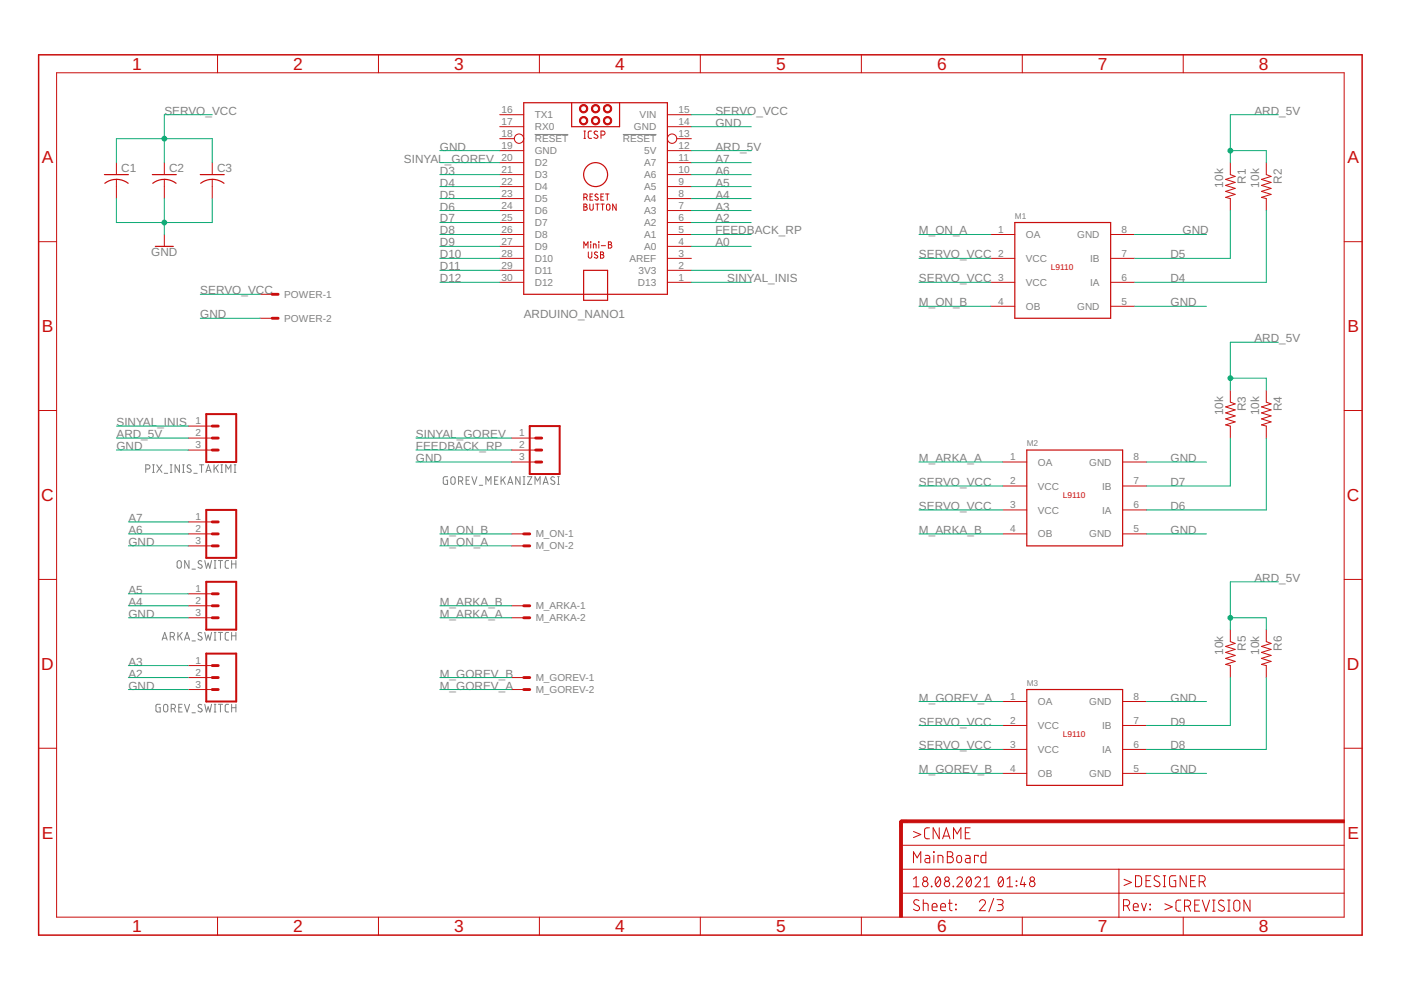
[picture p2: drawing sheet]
<svg xmlns="http://www.w3.org/2000/svg" width="297mm" height="210mm" viewBox="0 0 297 210" stroke-linecap="round" stroke-linejoin="round" font-family="sans-serif">
<g fill="none" stroke="#808080" stroke-width=".21">
<path d="M113.4 28.5h7.1M132.1 28.5h7.1M30.9 99.4h.4a.44 .44 0 0 0 .5-.4 .44 .44 0 0 0-.5-.4h-.4v1.6M32.3 98.6h.4M32.5 98.6v1.6M33.2 98.6l1.1 1.6M34.3 98.6l-1.1 1.6M36.1 98.6h.4M36.3 98.6v1.6M38 98.6v1.6l-.9-1.6v1.6M38.7 98.6h.4M38.9 98.6v1.6"/>
<path d="M40.4 98.7a.41 .41 0 0 0-.6-.1 .41 .41 0 0 0 .1 .6l.5 .3a.44 .44 0 0 1-.1 .7 .44 .44 0 0 1-.7-.3M42.3 98.6h.9M42.7 98.6v1.6M43.8 99.8h.8M45.4 98.6v1.6M45.7 99.2l.6 1M46.3 98.6l-.9 .9M46.8 98.6h.4M47 98.6v1.6M49.7 98.6h.3M49.8 98.6v1.6M32.3 100.2h.4"/>
<path d="M34.8 100.4h.8M36.1 100.2h.4M37.7 119l.3-.1 .4 .2v.9a.44 .44 0 0 1-.4 .5 .44 .44 0 0 1-.5-.5zM38.7 100.2h.4M40.1 118.9v1.6l-.9-1.6v1.6M41.1 100.4h.7M42.8 119l-.2-.1a.38 .38 0 0 0-.5 .1 .38 .38 0 0 0 .1 .5l.5 .3a.44 .44 0 0 1-.1 .7 .44 .44 0 0 1-.6-.3M43.4 118.9l.4 1.6 .3-1.1 .4 1.1 .4-1.6M43.7 100.2l.5-1.6 .5 1.6M45.4 118.9h.4M45.6 118.9v1.6M46.3 118.9h.9"/>
<path d="M46.7 118.9v1.6M46.8 100.2h.4M47.9 100.2v-1.6l.5 .8 .6-.8v1.6M48.5 118.9h-.5l-.2 .3v1.1l.2 .2h.5M49.1 118.9v1.6M49.1 119.6h.9M49.7 100.2h.3M50 118.9v1.6M94.9 101.1h-.6l-.3 .2v1.2l.2 .2h.7v-.9h-.3M95.7 101.2l.4-.1 .3 .1 .1 1.1a.46 .46 0 0 1-.5 .4 .46 .46 0 0 1-.4-.4zM97.2 102h.5a.46 .46 0 0 0 .4-.5 .46 .46 0 0 0-.4-.4h-.5v1.6M97.8 102l.3 .7"/>
<path d="M98.8 101.8h.6M99.5 101.1h-.7v1.6h.7M100 101.1l.6 1.6 .5-1.6M101.6 102.9h.7M103 102.7v-1.6l.5 .9 .6-.9v1.6M104.9 101.8h.5M105.6 101.1h-.7v1.6h.7M106.2 101.1v1.6M106.6 101.7l.5 1M107.1 101.1l-.9 1M107.7 102.7l.5-1.6 .5 1.6M107.8 102.3h.8"/>
<path d="M110.3 101.1v1.6l-1-1.6v1.6M110.9 102.7h.4M110.9 101.1h.4M111.1 101.1v1.6M111.8 101.1h1l-1 1.6h1M113.4 102.7v-1.6l.6 .9 .5-.9v1.6M115.1 102.7l.6-1.6 .5 1.6M115.3 102.3h.8M117.6 101.2a.41 .41 0 0 0-.6-.1 .41 .41 0 0 0-.1 .6l.6 .3a.44 .44 0 0 1-.1 .7 .44 .44 0 0 1-.6-.2M118.2 102.7h.4M118.2 101.1h.4M118.4 101.1v1.6"/>
<path d="M34.4 135.7l.5-1.6 .6 1.6M34.5 135.3h.8M36.1 135h.4a.46 .46 0 0 0 .5-.5 .46 .46 0 0 0-.5-.4h-.4v1.6M36.6 135l.4 .7M37.7 134.1v1.6M38.1 134.7l.5 1M38.6 134.1l-.9 1M39.1 135.7l.6-1.6 .5 1.6M39.3 135.3h.8M40.7 120.7h.7M40.7 135.9h.7M42.8 134.2l-.2-.1a.38 .38 0 0 0-.5 .2 .38 .38 0 0 0 .1 .5l.5 .2a.44 .44 0 0 1-.1 .7 .44 .44 0 0 1-.6-.2"/>
<path d="M43.4 134.1l.4 1.6 .3-1.1 .4 1.1 .4-1.6M45.4 120.5h.4M45.4 134.1h.4M45.4 135.7h.4M45.6 134.1v1.6M46.3 134.1h.9M46.7 134.1v1.6M48.5 134.1h-.5l-.2 .4v1l.2 .2h.5M49.1 134.1v1.6M49.1 134.8h.9M50 134.1v1.6M34 149.3l-.7 .1-.2 .1v1.1l.2 .3 .7 .1v-.9h-.3"/>
<path d="M34.8 149.5l.3-.2 .4 .2 .1 1a.46 .46 0 0 1-.5 .5 .46 .46 0 0 1-.4-.5zM36.3 150.2h.4a.46 .46 0 0 0 .5-.4 .46 .46 0 0 0-.5-.5h-.4v1.7M36.9 150.2l.3 .8M37.9 150.1h.6M38.6 149.3h-.7v1.7h.7M39.1 149.3l.6 1.7 .5-1.7M40.7 151.1h.7M42.8 149.5l-.2-.1a.38 .38 0 0 0-.5 .1 .38 .38 0 0 0 .1 .5l.5 .3a.41 .41 0 0 1 0 .6 .41 .41 0 0 1-.6 0l-.1-.2M43.4 149.3l.4 1.7 .3-1.1 .4 1.1 .4-1.7M45.4 151h.4M45.4 149.3h.4M45.6 149.3v1.7"/>
<path d="M46.3 149.3h.9M46.7 149.3v1.7M48.5 149.3l-.5 .1-.2 .3v1l.2 .2 .5 .1M49.1 149.3v1.7M49.1 150.1h.9M50 149.3v1.7"/>
</g>
<g fill="none" stroke="#c90d0c" stroke-width=".21">
<path d="M12 15.4h273v179.1h-273zM46.1 11.6v3.8M80.2 11.6v3.8M114.4 11.6v3.8M148.5 11.6v3.8M182.6 11.6v3.8M216.7 11.6v3.8M250.9 11.6v3.8M24.7 34.5v2.5M24.7 38v4.1M34.8 34.5v2.5M34.8 38v4.1"/>
<path d="M45 34.5v2.5M45 38v4.1M106 24.3h5M106 26.9h5M106 29.4h3.1M106 31.9h5M106 34.5h5M106 37h5M106 39.6h5M123.8 29.3h.3M123.8 27.8h.3M124 27.8v1.5"/>
<path d="M125.4 27.8h-.5l-.2 .3 .1 1 .1 .2h.5M126.7 27.9l-.5-.1-.2 .3 .1 .3 .5 .3a.42 .42 0 0 1 0 .7 .42 .42 0 0 1-.7-.3M127.4 28.6h.4a.42 .42 0 0 0 .5-.4 .42 .42 0 0 0-.5-.4h-.4v1.5M141.5 24.3h5.1M141.5 26.9h5.1M141.5 31.9h5.1M141.5 34.5h5.1M141.5 37h5.1M141.5 39.6h5.1M143.5 29.4h3.1M260.9 34.5v2.5l1 .4-2 .6 2 .7-2 .6 2 .6-2 .7 2 .6-2 .6 1 .3v2.5M268.5 34.5v2.5l1 .4-2 .6 2 .7-2 .6 2 .6-2 .7 2 .6-2 .6 1 .3v2.5"/>
<path d="M8.2 51.2h3.8M34.8 49.7v2.5M106 49.7h5M106 54.8h5M106 59.9h5M106 42.1h5M106 44.6h5M106 47.2h5M106 52.2h5M106 57.3h5M123.8 41.9h.3a.37 .37 0 0 0 .4-.4 .37 .37 0 0 0-.4-.4h-.3v1.3M123.8 43.3l.6 .1v.2l-.3 .3a.36 .36 0 0 1 .4 .3 .36 .36 0 0 1-.4 .4h-.3z"/>
<path d="M123.8 52.6v-1.3l.4 .7 .5-.7v1.3M123.8 43.9h.3M124.2 41.9l.3 .5M124.7 53.4v1a.37 .37 0 0 0 .4 .3 .37 .37 0 0 0 .4-.3v-1M125.1 43.3v.9a.36 .36 0 0 0 .3 .4 .36 .36 0 0 0 .4-.4v-.9M125.1 41.7h.4M125.2 51.3h.1M125.2 51.7v.9M125.7 41.1h-.6v1.3h.6M125.8 52.6v-.9l.6 .1v.8M126.3 43.3h.7M126.6 43.3v1.3"/>
<path d="M126.7 53.5l-.5-.1-.2 .3 .7 .6v.3l-.3 .1-.4-.2M126.8 41.2l-.5-.1-.1 .3 .5 .5a.35 .35 0 0 1 0 .5 .35 .35 0 0 1-.6-.1M126.9 51.3h.1M127 51.7v.9M127.3 53.4l.6 .1 .1 .3-.3 .2a.37 .37 0 0 1 .3 .4 .37 .37 0 0 1-.3 .3h-.4zM127.3 54h.4M127.4 41.7h.4M127.4 43.3h.7M127.5 52.1h.9M127.8 43.3v1.3M128 41.1h-.6v1.3h.6M128.4 41.1h.7"/>
<path d="M128.7 43.4h.5l.1 .8a.37 .37 0 0 1-.3 .4 .37 .37 0 0 1-.4-.4zM128.8 41.1v1.3M129 51.3l.6 .1v.2l-.2 .3a.36 .36 0 0 1 .3 .3 .36 .36 0 0 1-.3 .4h-.4zM129 51.9h.4M130.6 43.3v1.3l-.7-1.3v1.3M141.5 49.7h5.1M141.5 54.8h5.1M141.5 59.9h5.1M141.5 42.1h5.1M141.5 44.6h5.1M141.5 47.2h5.1M141.5 52.2h5.1"/>
<path d="M141.5 57.3h5.1M210.1 49.7h5.1M210.1 54.8h5.1M210.1 59.9h5.1M235.5 49.7h5.1M235.5 54.8h5.1M235.5 59.9h5.1M285 51.2h3.8M55.2 62.4h2.5M55.2 67.5h2.5M210.1 64.9h5.1M235.5 64.9h5.1"/>
<path d="M8.2 87h3.8M39.9 90.3h5.1M39.9 92.9h5.1M39.9 95.4h5.1M108.5 98h5.1M108.5 92.9h5.1M108.5 95.4h5.1M212.6 98h5.1M238 98h5.1M260.9 82.7v2.6l1 .3-2 .7 2 .6-2 .6 2 .7-2 .6 2 .7-2 .6 1 .2v2.6M268.5 82.7v2.6l1 .3-2 .7 2 .6-2 .6 2 .7-2 .6 2 .7-2 .6 1 .2v2.6M285 87h3.8"/>
<path d="M39.9 113.2h5.1M39.9 110.7h5.1M39.9 115.7h5.1M108.5 113.2h2.5M108.5 115.7h2.5M212.6 103h5.1M212.6 108.1h5.1M212.6 113.2h5.1M238 103h5.1M238 108.1h5.1M238 113.2h5.1M8.2 122.9h3.8"/>
<path d="M39.9 125.9h5.1M39.9 128.4h5.1M39.9 131h5.1M108.5 128.4h2.5M108.5 131h2.5M260.9 133.5v2.5l1 .4-2 .7 2 .6-2 .6 2 .7-2 .6 2 .6-2 .7 1 .2v2.6M268.5 133.5v2.5l1 .4-2 .7 2 .6-2 .6 2 .7-2 .6 2 .6-2 .7 1 .2v2.6M285 122.9h3.8M8.2 158.6h3.8M39.9 141.1h5.1M39.9 143.7h5.1M39.9 146.2h5.1"/>
<path d="M108.5 143.7h2.5M108.5 146.2h2.5M212.6 148.7h5.1M212.6 153.8h5.1M212.6 158.9h5.1M238 148.7h5.1M238 153.8h5.1M238 158.9h5.1M285 158.6h3.8M191 179.2h94M193.7 176.3l1.5 .6-1.5 .7M197.1 175.5l-.8 .1-.3 .4v1.5l.4 .3h.7"/>
<path d="M199.1 175.5v2.3l-1.3-2.3v2.3M199.9 177.8l.7-2.3 .8 2.3M200.1 177.3h1.1M202.2 177.8v-2.3l.7 1.3 .8-1.3v2.3M204.7 176.6h.7M205.7 175.5h-1v2.3h1M212.6 164h5.1M238 164h5.1M46.1 194.5v3.8M80.2 194.5v3.8M114.4 194.5v3.8M148.5 194.5v3.8"/>
<path d="M182.6 194.5v3.8M191 189.4h94M191 184.3h94M193.7 188h1.1M193.7 186.4l.5-.5v2.1M193.7 182.9v-2.3l.8 1.3 .7-1.3v2.3M194.8 190.9a.58 .58 0 0 0-.8-.1 .58 .58 0 0 0 0 .9l.7 .4a.58 .58 0 0 1 .1 .9 .58 .58 0 0 1-.9-.1l-.2-.1M195.7 191.5h.7l.4 .3v1.3M195.7 190.8v2.3M196.2 181.4h.7l.2 .4v1.1h-.6a.46 .46 0 0 1-.4-.4 .46 .46 0 0 1 .4-.5h.6M197.5 187.9l.1 .1zM197.6 192.3h1.1a.54 .54 0 0 0-.4-.8 .54 .54 0 0 0-.7 .5l.1 1 1 .1"/>
<path d="M197.9 180.6l.2 .1zM198 181.4v1.5M198.5 186.1l.2-.2a.88 .88 0 0 1 .7 1.3v.3a.51 .51 0 0 1-.5 .5 .51 .51 0 0 1-.5-.5l-.1-.8zM198.9 182.9v-1.5h.6l.4 .2v1.3M199.3 186.4l-.9 1.1M199.4 192.3h1.1a.54 .54 0 0 0-.4-.8 .54 .54 0 0 0-.7 .5l.2 1 .9 .1M200.9 180.6h.6a.52 .52 0 0 1 .5 .5 .52 .52 0 0 1-.5 .5 .65 .65 0 0 1 .6 .7 .65 .65 0 0 1-.6 .6h-.6zM200.9 181.6h.6M201.1 191.5h.8M201.4 190.8v2l.5 .3M202.1 187.9l.1 .1zM202.6 191.7l.1 .2z"/>
<path d="M202.6 192.8l.1 .1zM202.9 186.4a.58 .58 0 0 1 .8-.5 .58 .58 0 0 1 .2 .9l-1 1.2h1.2M203 181.5l.5-.1a.92 .92 0 0 1 .1 1.5h-.3l-.4-.3zM204.8 181.4h.6l.3 .2v1.3h-.6a.46 .46 0 0 1-.5-.4 .46 .46 0 0 1 .5-.5h.6M205.1 186.1l.1-.2a.86 .86 0 0 1 .8 1.3l-.1 .3a.51 .51 0 0 1-.5 .5 .51 .51 0 0 1-.5-.5l-.1-.8zM205.9 186.4l-1 1.1M206.7 186.4a.58 .58 0 0 1 .9-.5 .58 .58 0 0 1 .1 .9l-1 1.2h1.2M207.4 181.6v-.2h-.8v1.5M207.6 191.3a.64 .64 0 0 1 1-.5 .64 .64 0 0 1 .1 1l-1.1 1.3h1.3M208.7 188h1.1M208.7 186.4l.5-.5v2.1M209 180.6v2.3h-.8l-.2-.2v-1.1l.4-.2h.6"/>
<path d="M210.7 190.5l-1 2.8M211.4 190.8h.8a.52 .52 0 0 1 .5 .5 .52 .52 0 0 1-.5 .5h-.5M211.9 186.1l.1-.2a.86 .86 0 0 1 .7 1.3v.3a.5 .5 0 0 1-.5 .5 .5 .5 0 0 1-.5-.5l-.1-.8zM212 191.8a.65 .65 0 0 1 .7 .6 .65 .65 0 0 1-.7 .7h-.6M212.7 186.4l-1 1.1M213.5 188h1.2M213.5 186.4l.6-.5v2.1M215.5 186.8l.1 .1zM215.5 187.7l.1 .1zM216.7 194.5v3.8M216.8 185.9l-.5 1.6h1.2M217.2 187.1v.9"/>
<path d="M237.2 184.3v10.2M238.2 192a1.16 1.16 0 0 0 1.2-.2l.1-.4-.3-.5-1-.1v2.3M238.3 186.4l1.6 .7-1.6 .6M239 192l.5 1.1M240.3 192.3h1a.54 .54 0 0 0-.3-.8 .54 .54 0 0 0-.7 .5l.1 1 .9 .1M240.7 185.7h.9l.4 .4v1.5l-.4 .4h-.9zM242 191.5l.5 1.6 .6-1.6M243 186.7h.8M243.8 192.8l.1 .1zM243.8 191.7l.1 .2zM244 185.7h-1v2.3h1M245.8 185.9a.58 .58 0 0 0-.9-.1 .58 .58 0 0 0 .1 .8l.7 .4a.59 .59 0 0 1 0 .9 .59 .59 0 0 1-.8 0l-.3-.2"/>
<path d="M246.6 185.7h.5M246.6 188h.5M246.9 185.7v2.3M247 191.6l1.5 .7-1.5 .6M249.3 185.7h-1l-.3 .3v1.5l.3 .5h1v-1.3h-.4M250.4 190.8h-.5a.51 .51 0 0 0-.6 .6v1.4l.4 .3 .7 .1M250.9 194.5v3.8M251.1 192.2a1.16 1.16 0 0 0 1.2-.3v-.8a1.16 1.16 0 0 0-1.2-.3v2.4M251.5 185.7v2.3l-1.3-2.3v2.3M251.9 192.2l.5 1M252.4 186.7h.8M253.3 191.9h.8"/>
<path d="M253.5 185.7h-1.1v2.3h1.1M254.3 187h.6a.65 .65 0 0 0 .6-.7 .65 .65 0 0 0-.6-.6h-.6v2.3M254.3 190.8h-1v2.4h1M254.9 190.8l.8 2.4 .8-2.4M255 187l.5 1M257.1 193.2h.5M257.1 190.8h.5M257.3 190.8v2.4M259.5 191a.58 .58 0 0 0-.9-.1 .58 .58 0 0 0 0 .9l.7 .4a.58 .58 0 0 1 .1 .9 .58 .58 0 0 1-.9-.1l-.2-.2M260.3 193.2h.5M260.3 190.8h.5M260.6 190.8v2.4"/>
<path d="M261.7 191.1a.64 .64 0 0 1 .7-.2 .64 .64 0 0 1 .5 .6v1a.65 .65 0 0 1-.7 .7 .65 .65 0 0 1-.6-.7zM265 190.8v2.4l-1.3-2.4v2.4"/>
<circle cx="110" cy="29.4" r=".99"/>
<circle cx="142.5" cy="29.4" r=".99"/>
<circle cx="196.2" cy="187.4" r=".58"/>
<circle cx="196.2" cy="186.4" r=".47"/>
<circle cx="200.8" cy="187.4" r=".58"/>
<circle cx="200.8" cy="186.4" r=".47"/>
<circle cx="218.9" cy="187.4" r=".58"/>
<circle cx="218.9" cy="186.4" r=".47"/>
</g>
<g fill="none" stroke="#c90d0c" stroke-width=".25">
<path d="M22.1 37h5.1M24.7 38l1.1 .2 1.4 .7M24.7 38l-1.6 .3-.9 .6M32.3 37h5.1M34.8 38l1.6 .3 .9 .6M34.8 38l-1.5 .3-.9 .6M42.5 37h5M45 38l1.6 .3 .9 .6M45 38l-1.5 .3-1 .6M111 21.8h30.5v40.6h-30.5zM121.2 21.8v5.1h10.2v-5.1M32.9 52.2h3.8"/>
<path d="M123.7 57.3h5.1v6.4h-5.1zM215.2 47.2h20.3v20.3h-20.3zM217.7 95.4h20.3v20.3h-20.3zM217.7 146.2h20.3v20.3h-20.3z"/>
<circle cx="126.3" cy="37" r="2.54"/>
</g>
<g fill="#c90d0c" stroke="#c90d0c" stroke-width=".21">
<path d="M190.7 174.1h.6v20.4h-.6z"/>
<path d="M191 173.8h94v.6h-94z"/>
</g>
<g fill="none" stroke="#c90d0c" stroke-width=".61">
<path d="M57.7 62.4h1.3M57.7 67.5h1.3M45 95.4h1.3M45 92.9h1.3M45 90.3h1.3M113.6 95.4h1.3M113.6 92.9h1.3M113.6 98h1.3M45 115.7h1.3M45 113.2h1.3M45 110.7h1.3M111 115.7h1.3"/>
<path d="M111 113.2h1.3M45 131h1.3M45 128.4h1.3M45 125.9h1.3M111 131h1.3M111 128.4h1.3M45 146.2h1.3M45 143.7h1.3M45 141.1h1.3M111 146.2h1.3M111 143.7h1.3M192.3 174.1h-1.3v1.3"/>
</g>
<path d="M8.2 11.6h280.6v186.7h-280.6z" fill="none" stroke="#c90d0c" stroke-width=".32"/>
<g fill="#c90d0c" stroke="#c90d0c" stroke-width=".21">
<path d="M123 25a.88 .88 0 0 1 1.5 .1 .88 .88 0 0 1-.5 1.3 .88 .88 0 0 1-1.1-.8h.2a.63 .63 0 0 1 .9-.5 .63 .63 0 0 1 .1 1 .63 .63 0 0 1-1-.3v-.2h-.2z" fill-rule="evenodd"/>
<path d="M125.6 22.5a.89 .89 0 0 1 1.4 0 .89 .89 0 0 1-.4 1.4 .89 .89 0 0 1-1.2-.8h.2a.63 .63 0 0 1 1-.6 .63 .63 0 0 1 .1 1.1 .63 .63 0 0 1-1-.3l-.1-.2h-.2z" fill-rule="evenodd"/>
<path d="M128.1 22.5a.89 .89 0 0 1 1.4 0 .89 .89 0 0 1-.4 1.4 .89 .89 0 0 1-1.2-.8h.3a.63 .63 0 0 1 .9-.6 .63 .63 0 0 1 .1 1.1 .63 .63 0 0 1-1-.3v-.2h-.3z" fill-rule="evenodd"/>
<path d="M123 22.5a.88 .88 0 0 1 1.5 0 .88 .88 0 0 1-.5 1.4 .88 .88 0 0 1-1.1-.8h.2a.63 .63 0 0 1 .9-.6 .63 .63 0 0 1 .1 1.1 .63 .63 0 0 1-1-.3v-.2h-.2z" fill-rule="evenodd"/>
<path d="M128.1 25a.89 .89 0 0 1 1.4 0 .89 .89 0 0 1-.4 1.4 .89 .89 0 0 1-1.2-.8h.3a.63 .63 0 0 1 .9-.5 .63 .63 0 0 1 .1 1 .63 .63 0 0 1-1-.3v-.2h-.3z" fill-rule="evenodd"/>
<path d="M125.6 25a.89 .89 0 0 1 1.4 0 .89 .89 0 0 1-.4 1.4 .89 .89 0 0 1-1.2-.8h.2a.63 .63 0 0 1 1-.5 .63 .63 0 0 1 .1 1 .63 .63 0 0 1-1-.3l-.1-.2h-.2z" fill-rule="evenodd"/>
</g>
<path d="M43.7 87.8h6.4v10.2h-6.4zM112.3 90.3h6.4v10.2h-6.4zM43.7 108.1h6.4v10.2h-6.4zM43.7 123.4h6.4v10.1h-6.4zM43.7 138.6h6.4v10.1h-6.4z" fill="none" stroke="#c90d0c" stroke-width=".42"/>
<g fill="none" stroke="#0dab76" stroke-width=".21">
<path d="M24.7 34.5v-5.1h20.3v5.1M45 24.3h-10.2v10.2M93.3 31.9h12.7M93.3 34.5h12.7M93.3 37h12.7M93.3 39.6h12.7M146.6 31.9h12.7M146.6 26.9h12.7M146.6 24.3h12.7M146.6 34.5h12.7M146.6 37h12.7M146.6 39.6h12.7"/>
<path d="M260.9 31.9h7.6v2.6M271 24.3h-10.1v10.2M24.7 42.1v5.1h20.3v-5.1M34.8 42.1v7.6M93.3 49.7h12.7M93.3 47.2h12.7M93.3 59.9h12.7M93.3 54.8h12.7M93.3 42.1h12.7M93.3 44.6h12.7M93.3 52.2h12.7M93.3 57.3h12.7"/>
<path d="M146.6 49.7h12.7M146.6 47.2h12.7M146.6 59.9h12.7M146.6 42.1h12.7M146.6 44.6h12.7M146.6 52.2h12.7M146.6 57.3h12.7M194.8 49.7h15.3M194.8 59.9h15.3M194.8 54.8h15.3M240.6 49.7h15.2M260.9 44.6v10.2h-20.3"/>
<path d="M268.5 44.6v15.3h-27.9M42.5 67.5h12.7M42.5 62.4h12.7M194.8 64.9h15.3M240.6 64.9h15.2M271 72.6h-10.1v10.1M24.7 95.4h15.2M24.7 92.9h15.2M24.7 90.3h15.2M88.2 98h20.3M88.2 95.4h20.3M88.2 92.9h20.3"/>
<path d="M194.8 98h17.8M243.1 98h12.7M260.9 92.9v10.1h-17.8M260.9 80.2h7.6v2.5M268.5 92.9v15.2h-25.4M27.2 113.2h12.7M27.2 115.7h12.7M27.2 110.7h12.7M93.3 113.2h15.2M93.3 115.7h15.2M194.8 113.2h17.8M194.8 108.1h17.8"/>
<path d="M194.8 103h17.8M243.1 113.2h12.7M27.2 131h12.7M27.2 128.4h12.7M27.2 125.9h12.7M93.3 131h15.2M93.3 128.4h15.2M260.9 131h7.6v2.5M271 123.4h-10.1v10.1M27.2 146.2h12.7M27.2 143.7h12.7M27.2 141.1h12.7"/>
<path d="M93.3 146.2h15.2M93.3 143.7h15.2M194.8 148.7h17.8M194.8 158.9h17.8M194.8 153.8h17.8M243.1 148.7h12.7M260.9 143.7v10.1h-17.8M268.5 143.7v15.2h-25.4M194.8 164h17.8M243.1 164h12.7"/>
</g>
<g fill="#0dab76" stroke="#0dab76" stroke-width=".21">
<circle cx="34.8" cy="47.2" r=".51"/>
<circle cx="34.8" cy="29.4" r=".51"/>
<circle cx="260.9" cy="80.2" r=".51"/>
<circle cx="260.9" cy="31.9" r=".51"/>
<circle cx="260.9" cy="131" r=".51"/>
</g>
<g font-size="3.7" fill="#c90d0c">
<text x="28" y="14.8">1</text>
<text x="62.2" y="14.8">2</text>
<text x="96.3" y="14.8">3</text>
<text x="130.4" y="14.8">4</text>
<text x="164.5" y="14.8">5</text>
<text x="198.7" y="14.8">6</text>
<text x="232.8" y="14.8">7</text>
<text x="266.9" y="14.8">8</text>
<text x="8.9" y="34.6">A</text>
<text x="285.7" y="34.6">A</text>
<text x="8.9" y="70.4">B</text>
<text x="285.7" y="70.4">B</text>
<text x="8.8" y="106.2">C</text>
<text x="285.6" y="106.2">C</text>
<text x="8.8" y="142">D</text>
<text x="285.6" y="142">D</text>
<text x="8.9" y="177.8">E</text>
<text x="285.7" y="177.8">E</text>
<text x="28" y="197.6">1</text>
<text x="62.2" y="197.6">2</text>
<text x="96.3" y="197.6">3</text>
<text x="130.4" y="197.6">4</text>
<text x="164.5" y="197.6">5</text>
<text x="198.7" y="197.6">6</text>
<text x="232.8" y="197.6">7</text>
<text x="266.9" y="197.6">8</text>
</g>
<g font-size="2.5" fill="#808080">
<text x="34.8" y="24.3">SERVO_VCC</text>
<text x="151.7" y="26.9">GND</text>
<text x="151.7" y="24.3">SERVO_VCC</text>
<text x="265.9" y="24.3">ARD_5V</text>
<text x="85.6" y="34.5">SINYAL_GOREV</text>
<text x="93.3" y="31.9">GND</text>
<text x="151.7" y="31.9">ARD_5V</text>
<text x="151.7" y="34.5">A7</text>
<text x="25.7" y="36.4">C1</text>
<text x="35.9" y="36.4">C2</text>
<text x="46" y="36.4">C3</text>
<text x="93.3" y="37">D3</text>
<text x="93.3" y="39.6">D4</text>
<text x="151.7" y="39.6">A5</text>
<text x="151.7" y="37">A6</text>
<text x="259.3" y="39.8" transform="rotate(-90 259.3 39.8)">10k</text>
<text x="264.1" y="38.9" transform="rotate(-90 264.1 38.9)">R1</text>
<text x="267" y="39.8" transform="rotate(-90 267 39.8)">10k</text>
<text x="271.8" y="38.9" transform="rotate(-90 271.8 38.9)">R2</text>
<text x="93.3" y="42.1">D5</text>
<text x="93.3" y="44.6">D6</text>
<text x="93.3" y="47.2">D7</text>
<text x="151.7" y="47.2">A2</text>
<text x="151.7" y="44.6">A3</text>
<text x="151.7" y="42.1">A4</text>
<text x="93.3" y="49.7">D8</text>
<text x="93.3" y="52.2">D9</text>
<text x="151.7" y="52.2">A0</text>
<text x="151.7" y="49.7">FEEDBACK_RP</text>
<text x="194.8" y="49.7">M_ON_A</text>
<text x="250.7" y="49.7">GND</text>
<text x="32.1" y="54.3">GND</text>
<text x="93.3" y="54.8">D10</text>
<text x="93.3" y="57.3">D11</text>
<text x="93.3" y="59.9">D12</text>
<text x="154.2" y="59.9">SINYAL_INIS</text>
<text x="194.8" y="59.9">SERVO_VCC</text>
<text x="194.8" y="54.8">SERVO_VCC</text>
<text x="248.2" y="59.9">D4</text>
<text x="248.2" y="54.8">D5</text>
<text x="42.5" y="62.4">SERVO_VCC</text>
<text x="194.8" y="64.9">M_ON_B</text>
<text x="248.2" y="64.9">GND</text>
<text x="42.5" y="67.5">GND</text>
<text x="111" y="67.5">ARDUINO_NANO1</text>
<text x="265.9" y="72.6">ARD_5V</text>
<text x="259.3" y="88" transform="rotate(-90 259.3 88)">10k</text>
<text x="264.1" y="87.2" transform="rotate(-90 264.1 87.2)">R3</text>
<text x="267" y="88" transform="rotate(-90 267 88)">10k</text>
<text x="271.8" y="87.2" transform="rotate(-90 271.8 87.2)">R4</text>
<text x="24.7" y="95.4">GND</text>
<text x="24.7" y="92.9">ARD_5V</text>
<text x="24.7" y="90.3">SINYAL_INIS</text>
<text x="88.2" y="92.9">SINYAL_GOREV</text>
<text x="88.2" y="95.4">FEEDBACK_RP</text>
<text x="88.2" y="98">GND</text>
<text x="194.8" y="98">M_ARKA_A</text>
<text x="248.2" y="98">GND</text>
<text x="194.8" y="103">SERVO_VCC</text>
<text x="248.2" y="103">D7</text>
<text x="27.2" y="113.2">A6</text>
<text x="27.2" y="110.7">A7</text>
<text x="93.3" y="113.2">M_ON_B</text>
<text x="194.8" y="108.1">SERVO_VCC</text>
<text x="194.8" y="113.2">M_ARKA_B</text>
<text x="248.2" y="113.2">GND</text>
<text x="248.2" y="108.1">D6</text>
<text x="27.2" y="115.7">GND</text>
<text x="93.3" y="115.7">M_ON_A</text>
<text x="27.2" y="125.9">A5</text>
<text x="265.9" y="123.4">ARD_5V</text>
<text x="27.2" y="131">GND</text>
<text x="27.2" y="128.4">A4</text>
<text x="93.3" y="131">M_ARKA_A</text>
<text x="93.3" y="128.4">M_ARKA_B</text>
<text x="264.1" y="138" transform="rotate(-90 264.1 138)">R5</text>
<text x="271.8" y="138" transform="rotate(-90 271.8 138)">R6</text>
<text x="27.2" y="143.7">A2</text>
<text x="27.2" y="141.1">A3</text>
<text x="93.3" y="143.7">M_GOREV_B</text>
<text x="259.3" y="138.8" transform="rotate(-90 259.3 138.8)">10k</text>
<text x="267" y="138.8" transform="rotate(-90 267 138.8)">10k</text>
<text x="27.2" y="146.2">GND</text>
<text x="93.3" y="146.2">M_GOREV_A</text>
<text x="194.8" y="148.7">M_GOREV_A</text>
<text x="248.2" y="148.7">GND</text>
<text x="194.8" y="153.8">SERVO_VCC</text>
<text x="248.2" y="153.8">D9</text>
<text x="194.8" y="158.9">SERVO_VCC</text>
<text x="248.2" y="158.9">D8</text>
<text x="194.8" y="164">M_GOREV_B</text>
<text x="248.2" y="164">GND</text>
</g>
<g font-size="2.1" fill="#808080">
<text x="106.3" y="24">16</text>
<text x="143.8" y="24">15</text>
<text x="106.3" y="26.5">17</text>
<text x="106.3" y="29">18</text>
<text x="113.4" y="25.1">TX1</text>
<text x="113.4" y="27.6">RX0</text>
<text x="134.4" y="27.6">GND</text>
<text x="135.6" y="25.1">VIN</text>
<text x="143.8" y="29">13</text>
<text x="143.8" y="26.5">14</text>
<text x="106.3" y="31.6">19</text>
<text x="106.3" y="34.1">20</text>
<text x="113.4" y="30.2">RESET</text>
<text x="113.4" y="32.7">GND</text>
<text x="113.4" y="35.2">D2</text>
<text x="132.1" y="30.2">RESET</text>
<text x="136.6" y="35.2">A7</text>
<text x="136.6" y="32.7">5V</text>
<text x="143.8" y="34.1">11</text>
<text x="143.8" y="31.6">12</text>
<text x="106.3" y="36.7">21</text>
<text x="106.3" y="39.2">22</text>
<text x="106.3" y="41.7">23</text>
<text x="113.4" y="37.8">D3</text>
<text x="113.4" y="40.3">D4</text>
<text x="136.6" y="40.3">A5</text>
<text x="136.6" y="37.8">A6</text>
<text x="143.8" y="41.7">8</text>
<text x="143.8" y="39.2">9</text>
<text x="143.8" y="36.7">10</text>
<text x="106.3" y="44.3">24</text>
<text x="106.3" y="46.8">25</text>
<text x="113.4" y="42.9">D5</text>
<text x="113.4" y="45.4">D6</text>
<text x="113.4" y="47.9">D7</text>
<text x="136.6" y="47.9">A2</text>
<text x="136.6" y="45.4">A3</text>
<text x="136.6" y="42.9">A4</text>
<text x="143.8" y="46.8">6</text>
<text x="143.8" y="44.3">7</text>
<text x="106.3" y="49.4">26</text>
<text x="106.3" y="51.9">27</text>
<text x="113.4" y="50.5">D8</text>
<text x="113.4" y="53">D9</text>
<text x="136.6" y="53">A0</text>
<text x="136.6" y="50.5">A1</text>
<text x="143.8" y="51.9">4</text>
<text x="143.8" y="49.4">5</text>
<text x="211.6" y="49.4">1</text>
<text x="217.5" y="50.5">OA</text>
<text x="228.4" y="50.5">GND</text>
<text x="237.8" y="49.4">8</text>
<text x="106.3" y="54.4">28</text>
<text x="106.3" y="57">29</text>
<text x="106.3" y="59.5">30</text>
<text x="113.4" y="55.6">D10</text>
<text x="113.4" y="58.1">D11</text>
<text x="133.5" y="55.6">AREF</text>
<text x="135.4" y="58.1">3V3</text>
<text x="143.8" y="59.5">1</text>
<text x="143.8" y="57">2</text>
<text x="143.8" y="54.4">3</text>
<text x="211.6" y="54.4">2</text>
<text x="211.6" y="59.5">3</text>
<text x="217.5" y="55.6">VCC</text>
<text x="231.1" y="55.6">IB</text>
<text x="237.8" y="54.4">7</text>
<text x="237.8" y="59.5">6</text>
<text x="60.2" y="63.2">POWER-1</text>
<text x="113.4" y="60.6">D12</text>
<text x="135.3" y="60.6">D13</text>
<text x="211.6" y="64.6">4</text>
<text x="217.5" y="60.6">VCC</text>
<text x="217.5" y="65.7">OB</text>
<text x="228.4" y="65.7">GND</text>
<text x="231.1" y="60.6">IA</text>
<text x="237.8" y="64.6">5</text>
<text x="60.2" y="68.2">POWER-2</text>
<text x="41.5" y="90">1</text>
<text x="41.5" y="92.5">2</text>
<text x="41.5" y="95.1">3</text>
<text x="110.1" y="92.5">1</text>
<text x="110.1" y="95.1">2</text>
<text x="110.1" y="97.6">3</text>
<text x="214.2" y="97.6">1</text>
<text x="220" y="98.7">OA</text>
<text x="230.9" y="98.7">GND</text>
<text x="240.3" y="97.6">8</text>
<text x="214.2" y="102.7">2</text>
<text x="214.2" y="107.8">3</text>
<text x="220" y="103.8">VCC</text>
<text x="233.7" y="103.8">IB</text>
<text x="240.3" y="102.7">7</text>
<text x="240.3" y="107.8">6</text>
<text x="41.5" y="110.3">1</text>
<text x="41.5" y="112.8">2</text>
<text x="113.6" y="114">M_ON-1</text>
<text x="214.2" y="112.8">4</text>
<text x="220" y="108.9">VCC</text>
<text x="220" y="114">OB</text>
<text x="230.9" y="114">GND</text>
<text x="233.7" y="108.9">IA</text>
<text x="240.3" y="112.8">5</text>
<text x="41.5" y="115.4">3</text>
<text x="113.6" y="116.5">M_ON-2</text>
<text x="41.5" y="125.5">1</text>
<text x="41.5" y="128.1">2</text>
<text x="41.5" y="130.6">3</text>
<text x="113.6" y="129.2">M_ARKA-1</text>
<text x="113.6" y="131.7">M_ARKA-2</text>
<text x="41.5" y="140.8">1</text>
<text x="41.5" y="143.3">2</text>
<text x="41.5" y="145.8">3</text>
<text x="113.6" y="144.4">M_GOREV-1</text>
<text x="113.6" y="147">M_GOREV-2</text>
<text x="214.2" y="148.4">1</text>
<text x="220" y="149.5">OA</text>
<text x="230.9" y="149.5">GND</text>
<text x="240.3" y="148.4">8</text>
<text x="214.2" y="153.5">2</text>
<text x="220" y="154.6">VCC</text>
<text x="233.7" y="154.6">IB</text>
<text x="240.3" y="153.5">7</text>
<text x="214.2" y="158.5">3</text>
<text x="220" y="159.7">VCC</text>
<text x="233.7" y="159.7">IA</text>
<text x="240.3" y="158.5">6</text>
<text x="214.2" y="163.6">4</text>
<text x="220" y="164.7">OB</text>
<text x="230.9" y="164.7">GND</text>
<text x="240.3" y="163.6">5</text>
</g>
<g font-size="1.8" fill="#808080">
<text x="215.2" y="46.4">M1</text>
<text x="217.7" y="94.7">M2</text>
<text x="217.7" y="145.4">M3</text>
</g>
<g font-size="1.8" fill="#c90d0c">
<text x="222.8" y="57.3">L9110</text>
<text x="225.3" y="105.6">L9110</text>
<text x="225.3" y="156.4">L9110</text>
</g>
</svg>
